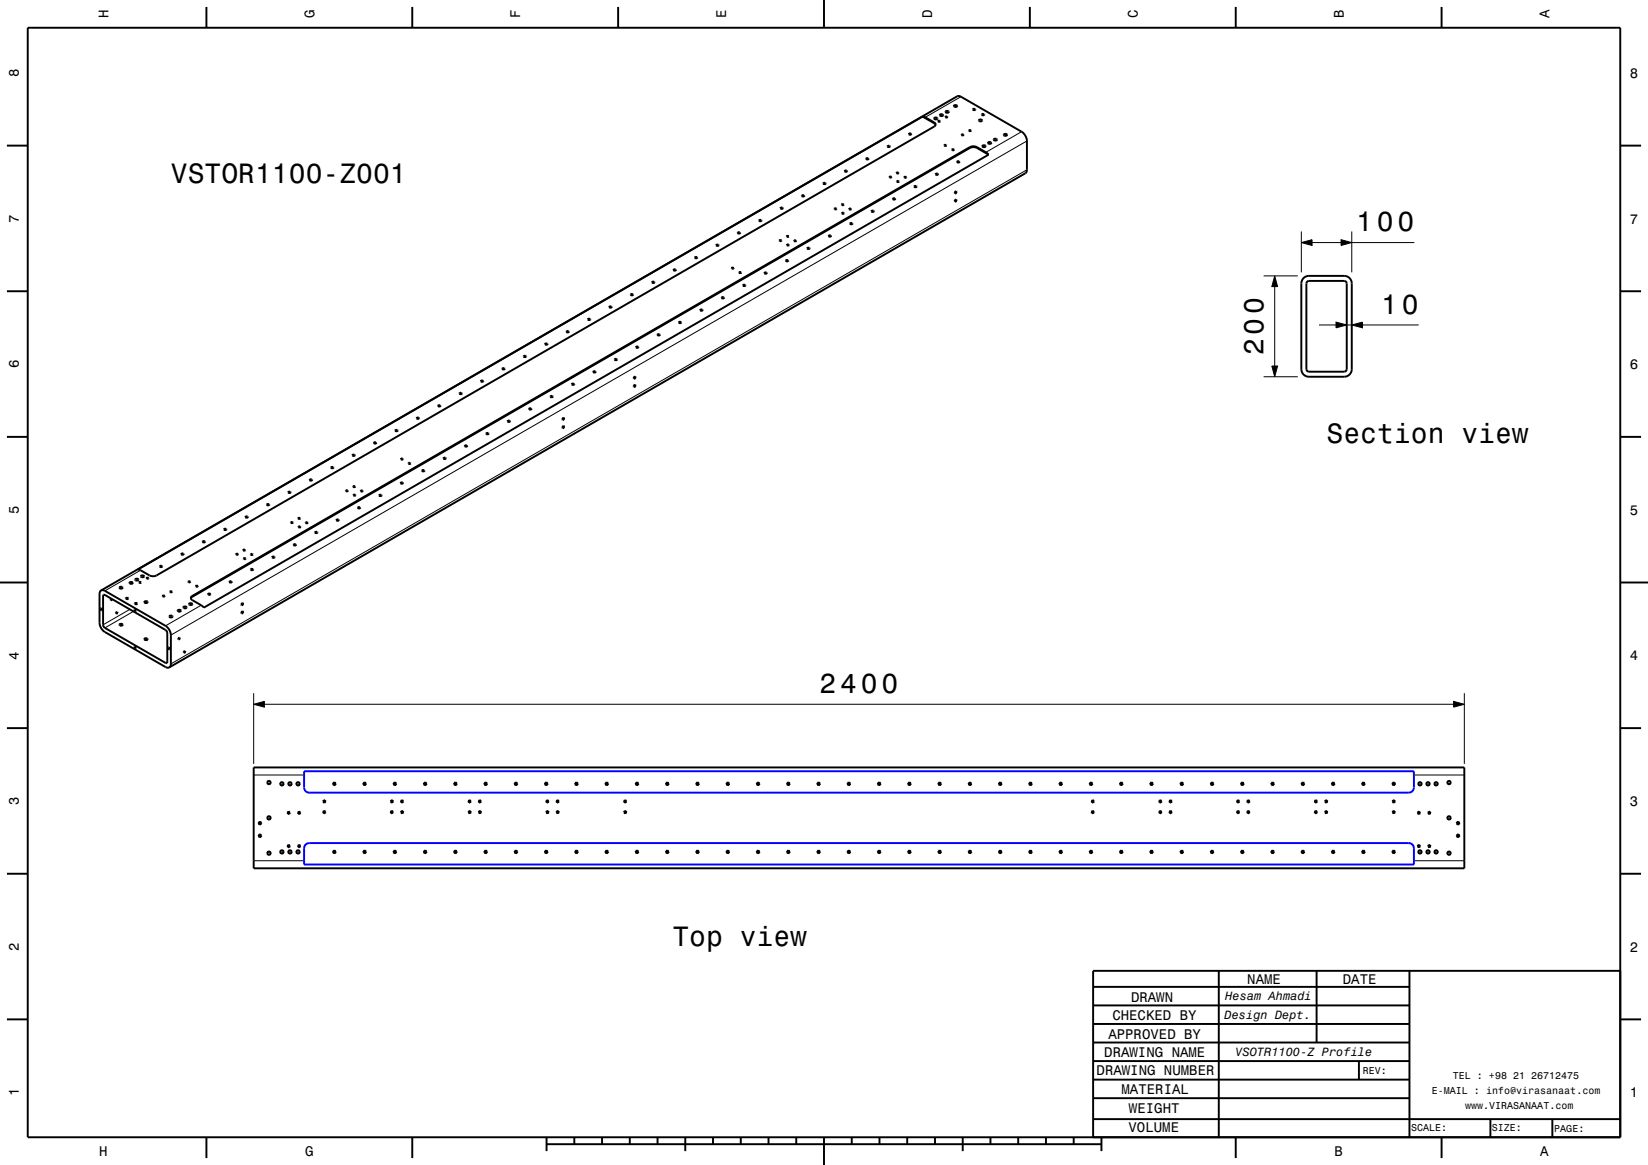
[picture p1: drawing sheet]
<svg xmlns="http://www.w3.org/2000/svg" width="297mm" height="210mm" viewBox="0 0 297 210" stroke-linecap="round" stroke-linejoin="round" font-family="sans-serif">
<g fill="none" stroke="#000" stroke-width=".18">
<path d="M173.2 17.4l-6.4 3.7M168.4 22.1v.1M174.8 26.5v.2M176.1 26.5v.2M184.1 23.7l-6.4 3.8M185.1 30.6l-154.3 89.1M185.1 25.4l-154.3 89.1M227.7 49.7h6.2M229.7 49.7l.5 2h-1zM229.7 51.7v14.3M234.5 43.7l2-.5v1zM234.5 41.7v7.4"/>
<path d="M236.5 43.7h5.2M237.7 58.6h3.1M240.8 58.1l1.9 .5-1.9 .5zM241.7 43.2l1.9 .5-1.9 .5zM242.7 58.6h.9M243.6 58.6l1.9-.5v1zM243.6 41.7v7.4M243.6 43.7h11.3M245.5 58.6h10.2M227.7 67.9h6.2M229.2 66h1l-.5 1.9zM18.9 107.2l-.3 .2"/>
<path d="M23.4 109.8l-4.8 2.8M24 110.2l-5.1 3M25.3 102.8l-6.4 3.7M30.1 119.3l-.3 .2M34.6 107.4v.2M36.3 109.1l-6.5 3.7M45.7 127l1.9-.6v1.1zM45.7 125v12.7M45.7 139.7h9.1M47.6 127h214.4M254.8 139.7h9.1M262 126.4l1.9 .6-1.9 .5z"/>
<path d="M263.9 125v12.7M45.7 155.2h9.1M254.8 155.2h9.1"/>
</g>
<g fill="none" stroke="#000" stroke-width=".35">
<path d="M5 5h287v200h-287zM37.2 1.3v3.7M74.3 1.3v3.7M111.4 1.3v3.7M148.5 0v5M172 19h.4l.1 .1-.1 .1h-.4l-.1-.1zM175.3 19.7l.2-.1 .3 .1-.4 .1zM185.6 1.3v3.7M222.7 1.3v3.7M259.8 1.3v3.7M1.2 26.3h3.8M136.8 39.7l.2-.1 .2 .2-.3 .1z"/>
<path d="M140.7 37.5l.1-.1 .3 .1-.3 .1zM144.5 35.3l.2-.1 .3 .1-.4 .1zM148.4 33l.1-.1 .3 .2-.3 .1zM150.4 37.6l.3 .1h-.3zM151.7 38.4l.1-.1 .3 .1-.3 .1zM151.7 36.8l.3 .1-.3 .1zM152.2 30.8l.2-.1 .3 .1-.4 .2zM153 37.7l.2-.1 .2 .1-.3 .1zM156.1 28.6l.2-.1 .2 .1-.3 .1zM157.1 38h.1l.3 .1-.4 .1zM159.9 26.3h.2l.3 .1-.4 .1zM160.3 31.8l.4 .1-.4 .1z"/>
<path d="M160.9 35.8l.2-.1 .3 .2-.4 .1zM161.6 31.2l.1-.1 .3 .1-.3 .1zM161.6 32.7l.2-.1 .2 .1-.2 .1zM163 31.9l.3 .1h-.3zM163.8 24.1l.2-.1 .2 .2-.3 .1zM164.8 33.6l.1-.1 .3 .1-.3 .1zM166.3 21l2.1 1.2 .2 .3M168.4 21.2h.5l.1 .2-.1 .1h-.5zM168.6 31.4l.2-.1 .3 .1-.4 .1zM169.1 21.9l.1-.1 .2 .1-.2 .1zM169.5 20.6h.4l.1 .2-.1 .1h-.4l-.1-.2zM170.2 26.2l.1-.1 .3 .1-.3 .1z"/>
<path d="M170.4 21.1l.1-.1 .3 .1-.3 .1zM170.5 20h.4l.1 .2-.1 .1h-.4zM171.6 26.9l.3 .1-.3 .1zM172.2 34.5h.1l.1 .2-.3 .2zM172.2 36h.1l.1 .1-.3 .3zM172.5 29.1h.1l.3 .1-.3 .1zM173.3 24.3l.1-.1 .3 .1-.3 .1zM174.6 23.5l.1-.1 .3 .1-.3 .1zM176.5 21.6h.4l.1 .1-.3 .2-.2-.1-.1-.1zM176.9 20.6l.2-.1 .3 .2-.4 .1zM177.1 26.2h.4l.1 .2-.1 .1h-.4zM178.1 25.6h.5l.1 .2-.1 .1h-.5l-.1-.1z"/>
<path d="M178.2 27.9l-2.3-1.3-.5-.1-.6 .2-140.2 80.9-.2 .3M179.2 25h.4l.1 .2-.1 .1h-.4l-.1-.1zM181 24.2h.4l.1 .1-.1 .1h-.4l-.1-.1zM292 26.3h3.8M1.2 52.5h3.8M102.1 59.8l.2-.1 .2 .1-.3 .1zM105.9 57.5l.2-.1 .3 .2-.4 .1zM109.8 55.3l.2-.1 .2 .2-.3 .1zM113.7 53.1l.1-.1 .3 .1-.3 .1zM117.5 50.8h.2l.3 .1-.4 .1zM121.4 48.6l.1-.1 .3 .2-.3 .1zM122.3 58.1l.2-.1 .3 .1-.4 .1z"/>
<path d="M125.2 46.4l.2-.1 .3 .1-.4 .1zM126.2 55.9l.2-.1 .2 .1-.3 .1zM129.1 44.2l.2-.1 .2 .1-.3 .1zM130.1 53.6l.1-.1 .3 .2-.4 .1zM131.9 48.3h.3l-.3 .1zM132.9 41.9h.2l.3 .1-.4 .1zM133.2 49.1l.1-.1 .3 .1-.3 .1zM133.9 51.4l.2-.1 .3 .1-.4 .2zM137.8 49.2l.1-.1 .3 .1-.3 .1zM140.5 43.3l.3 .1-.3 .1zM141.6 46.9h.2l.3 .1-.4 .1zM141.8 44.2l.1-.1 .3 .1-.3 .1z"/>
<path d="M141.8 42.5l.3 .1-.3 .1zM143.1 43.4l.1-.1 .3 .1-.3 .1zM145.5 44.7l.1-.1 .3 .2-.3 .1zM149.3 42.5l.2-.1 .3 .1-.4 .2zM153.2 40.3l.2-.1 .2 .1-.3 .1zM235 50.1l.4-.3 .5-.1h6.4a1.36 1.36 0 0 1 1.3 1.4v15.4a1.36 1.36 0 0 1-1.3 1.4h-6.4a1.37 1.37 0 0 1-1.4-1.4v-15.4l.2-.6zM235.7 50.7l6.6-.1 .3 .3 .1 15.6-.2 .4-6.6 .1-.4-.2-.1-15.7zM292 52.5h3.8M1.2 78.8h3.8M67.4 79.8l.1-.1 .3 .1-.3 .2zM71.2 77.6l.2-.1 .3 .1-.4 .1zM75.1 75.3h.2l.2 .1-.3 .1z"/>
<path d="M79 73.1l.1-.1 .3 .2-.4 .1zM82.8 70.9l.2-.1 .2 .1-.3 .1zM86.7 68.7l.1-.1 .3 .1-.3 .1zM87.6 78.1l.2-.1 .3 .2-.4 .1zM90.5 66.4h.2l.3 .1-.4 .1zM91.5 75.9l.2-.1 .2 .2-.3 .1zM94.4 64.2l.1-.1 .3 .2-.3 .1zM95.3 73.7l.2-.1 .3 .1-.4 .1zM98.2 62l.2-.1 .3 .1-.4 .1zM99.2 71.4h.2l.2 .1-.3 .1zM101.5 75.4l.1-.1 .1 .2-.3 .2zM101.5 76.8h.1l.1 .2-.3 .2z"/>
<path d="M103.1 69.2l.1-.1 .3 .2-.4 .1zM106.9 67l.2-.1 .3 .1-.4 .1zM110.8 64.8l.1-.1 .3 .1-.3 .1zM114.3 67.9h.2v.2l-.3 .2zM114.3 69.4h.2v.2l-.3 .2zM114.6 62.5h.2l.3 .1-.4 .1zM118.5 60.3l.1-.1 .3 .2-.3 .1zM292 78.8h3.8M32.7 99.8h.1l.3 .1-.3 .1zM36.5 97.6l.2-.1 .3 .2-.4 .1zM40.4 95.4l.1-.1 .3 .1-.3 .1zM42.6 99.8l.3 .1-.3 .1z"/>
<path d="M43.8 99.2l.1-.1 .3 .1-.3 .1zM44.2 93.2l.2-.1 .3 .1-.4 .1zM45.2 99.9l.1-.1 .3 .1-.3 .2zM48.1 90.9l.2-.1 .2 .2-.3 .1zM52 88.7l.1-.1 .3 .1-.4 .2zM52.4 94.2l.1-.1 .3 .1-.3 .1zM52.9 98.2l.2-.1 .3 .1-.4 .1zM53.7 93.4l.2-.1 .2 .1-.3 .1zM53.8 95l.1-.1 .3 .1-.3 .1zM55.1 94.2l.1-.1 .3 .1-.3 .1zM55.8 86.5l.2-.1 .3 .1-.4 .1zM56.8 95.9h.1l.3 .1-.3 .1z"/>
<path d="M59.7 84.2h.1l.3 .1-.3 .1zM60.6 93.7l.2-.1 .3 .2-.4 .1zM62.3 88.5l.2-.1 .2 .1-.2 .1zM63.5 82l.2-.1 .3 .2-.4 .1zM63.6 87.7l.2-.1 .2 .1-.2 .1zM63.7 89.3l.1-.1 .3 .1-.3 .1zM64.5 91.5l.2-.1 .2 .1-.3 .1zM65 88.5l.1-.1 .3 .1-.3 .1zM68.3 89.3l.2-.1 .3 .1-.4 .1zM72.2 87l.2-.1 .2 .2-.3 .1zM72.2 82.7l.2-.1 .2 .1-.2 .1zM73.6 83.5l.1-.1 .3 .1-.3 .1z"/>
<path d="M76.1 84.8l.1-.1 .3 .1-.3 .2zM79.9 82.6l.2-.1 .3 .1-.4 .1zM83.8 80.3h.1l.3 .1-.3 .1zM0 105h5M18.2 109.7h.1l.1 .3-.3-.2zM18.2 106.4l154.3-89.1 .7 .1 10.9 6.3a2.14 2.14 0 0 1 1 1.7v5.2l-.3 .6-154.3 89.1M18.2 106.4l.7 .1 10.9 6.3a2.13 2.13 0 0 1 1 1.7v5.2l-.3 .6M18.2 106.4l-.3 .7v5.2a2.12 2.12 0 0 0 1 1.6l10.9 6.3 .7 .1M18.7 107.2h.2l11.1 6.5 .1 .4v5.4h-.3l-11.1-6.4-.1-.5v-5.2zM20.1 107.9l-.1 .3 .2-.2M21 110.4h.2l-.3 .2zM21.6 105.8h.4l.1 .1-.3 .2-.3-.2z"/>
<path d="M21.6 112.5h.4l.1 .1-.1 .1h-.4l-.1-.1zM22.7 107.9l.1-.1 .3 .1-.2 .1zM23.4 104.9l.4 .1 .1 .1-.3 .2-.2-.1-.1-.1zM24.3 116.5l.1 .1 .1 .3-.3-.2zM24.3 109.9h.1l.1 .3-.3-.2zM24.3 108.8l.1-.1 .3 .1-.2 .1zM24.4 104.3l.5 .1 .1 .1-.1 .1h-.5l-.1-.1zM24.8 102.7l141.5-81.7 .5 .1 1.8 1.2v.3l-.2 .2-140.2 80.9-.6 .2-.5-.1-1.8-1zM25.1 104.9l.3 .1-.3 .1zM25.5 103.8h.4l.1 .1-.1 .1h-.4l-.1-.1zM26.1 115.1h.4l.1 .1-.3 .2-.2-.1-.1-.1zM26.1 108.4h.4l.1 .1-.1 .2h-.4l-.1-.2z"/>
<path d="M26.4 104.2h.4l-.4 .1zM28.8 102.1l.2-.1 .3 .1-.4 .1zM29.3 107.4l.4 .1h-.4zM30.4 116.7l.1 .1 .1 .3-.3-.2zM30.6 111h.4l.1 .1-.1 .2h-.4l-.1-.2zM30.7 106.6l.3 .1-.3 .1zM32.1 110h.4l.1 .1-.3 .2-.2-.1-.1-.1zM32.2 115h.2l-.2 .3zM33.1 109.4h.5v.1l-.3 .2-.2-.1-.1-.1zM33.2 117.4l.2 .1-.3 .2zM34 104.8l.3 .1-.3 .1zM34.2 108.8h.4l.1 .1-.1 .1h-.5v-.1z"/>
<path d="M34.5 107.5l140.3-81 .6-.1h.5l1.8 1.1 .5 .4-141.5 81.6-.4-.4-1.8-1-.1-.3zM35.3 105.6l.4 .1-.4 .1zM37.5 107.1l.3-.1 .1 .1-.1 .1zM41.3 104.8h.2l.3 .1-.4 .1zM43.6 108.8l.2-.1v.2l-.3 .2zM43.6 110.2h.2v.2l-.3 .2zM43.9 100.6l.4 .1-.4 .1zM45.2 102.6l.2-.1 .2 .2-.3 .1zM49.1 100.4l.1-.1 .3 .1-.3 .1zM292 105h5M1.2 131.3h3.8M45.7 138.3h218.2v18.2h-218.2z"/>
<path d="M292 131.3h3.8M1.2 157.5h3.8M46.8 150.4l.2 .1 .1 .2-.2 .2-.2-.1-.1-.2zM46.8 148.2h.2l.1 .2-.2 .2h-.2l-.1-.2zM51.9 152.4l.2-.1 .1 .3-.2 .1-.1-.1zM51.9 146.4l.2-.1 .1 .3-.2 .1-.1-.1zM53.8 152.4l.2-.1 .1 .3-.2 .1-.2-.1zM53.8 146.4l.2-.1 .1 .3-.2 .1-.2-.1zM58.3 144.4l.2-.1 .1 .1v.2h-.2zM58.3 146.3l.2-.1 .1 .3-.2 .1-.1-.1zM60.2 141.1h.2l.1 .2-.2 .2h-.2l-.1-.2zM60.2 153.4h.2l.1 .2-.2 .2-.2-.1-.1-.2z"/>
<path d="M65.6 141.1h.2l.1 .2-.1 .2h-.2l-.1-.2zM65.6 153.4h.2l.1 .2-.1 .2-.2-.1-.1-.2zM70.4 144.4l.2-.1 .2 .1-.1 .2h-.2zM70.5 146.3l.2-.1 .1 .3-.2 .1-.2-.1zM71.1 141.1h.2l.1 .2-.2 .2h-.2l-.1-.2zM71.1 153.4h.2l.1 .2-.2 .2-.2-.1-.1-.2zM72.3 146.3l.2-.1 .1 .1v.2l-.2 .1zM72.3 144.3h.2l.1 .3-.2 .1-.1-.2zM76.5 141.1h.2l.2 .2-.2 .2h-.2l-.1-.2zM76.5 153.4h.2l.2 .2-.2 .2-.2-.1-.1-.2zM82 141.1h.2l.1 .2-.1 .2h-.3v-.2zM82 153.4h.2l.1 .2-.1 .2-.3-.1v-.2z"/>
<path d="M84.5 146.3l.1-.1 .2 .1v.2l-.2 .1zM84.5 144.3h.2l.1 .3-.2 .1-.1-.2zM86.3 146.3l.2-.1 .2 .1-.1 .2-.2 .1zM86.3 144.3h.3v.3l-.1 .1-.2-.2zM87.4 141.1h.3l.1 .2-.2 .2h-.2l-.1-.2zM87.4 153.4h.3l.1 .2-.2 .2-.2-.1-.1-.2zM92.9 141.1h.2l.1 .2-.1 .2h-.3v-.2zM92.9 153.4h.2l.1 .2-.1 .2-.3-.1v-.2zM98.3 141.1h.3l.1 .2-.2 .2h-.2l-.1-.2zM98.3 153.4h.3l.1 .2-.2 .2-.2-.1-.1-.2zM98.5 146.3l.2-.1 .1 .1v.2l-.2 .1zM98.5 144.3h.2l.1 .3-.2 .1-.1-.2z"/>
<path d="M100.3 146.3l.2-.1 .2 .1-.1 .2-.2 .1zM100.4 144.3h.2l.1 .3-.2 .1-.2-.2zM103.8 141.1h.2l.1 .2-.1 .2h-.2l-.1-.2zM103.8 153.4h.2l.1 .2-.1 .2-.2-.1-.1-.2zM109.3 141.1h.2l.1 .2-.2 .2h-.2l-.1-.2zM109.3 153.4h.2l.1 .2-.2 .2-.2-.1-.1-.2zM112.5 146.3l.2-.1 .2 .1-.1 .2-.2 .1zM112.5 144.3h.2l.1 .3-.1 .1-.2-.2zM114.7 141.1h.2l.1 .2-.1 .2h-.2l-.1-.2zM114.7 153.4h.2l.1 .2-.1 .2-.2-.1-.1-.2zM120.2 141.1h.2l.1 .2-.2 .2h-.2l-.1-.2zM120.2 153.4h.2l.1 .2-.2 .2-.2-.1-.1-.2z"/>
<path d="M125.6 141.1h.2l.1 .2-.1 .2h-.2l-.1-.2zM125.6 153.4h.2l.1 .2-.1 .2-.2-.1-.1-.2zM131.1 141.1h.2l.1 .2-.2 .2h-.2l-.1-.2zM131.1 153.4h.2l.1 .2-.2 .2-.2-.1-.1-.2zM136.5 141.1h.2l.2 .2-.2 .2h-.2l-.1-.2zM136.5 153.4h.2l.2 .2-.2 .2-.2-.1-.1-.2zM142 141.1h.2l.1 .2-.1 .2h-.3v-.2zM142 153.4h.2l.1 .2-.1 .2-.3-.1v-.2zM147.4 141.1h.3l.1 .2-.2 .2h-.2l-.1-.2zM147.4 153.4h.3l.1 .2-.2 .2-.2-.1-.1-.2zM152.9 141.1h.2l.1 .2-.1 .2h-.3v-.2zM152.9 153.4h.2l.1 .2-.1 .2-.3-.1v-.2z"/>
<path d="M158.3 141.1h.3l.1 .2-.2 .2h-.2l-.1-.2zM158.3 153.4h.3l.1 .2-.2 .2-.2-.1-.1-.2zM163.8 141.1h.2l.1 .2-.1 .2h-.2l-.1-.2zM163.8 153.4h.2l.1 .2-.1 .2-.2-.1-.1-.2zM169.3 141.1h.2l.1 .2-.2 .2h-.2l-.1-.2zM169.3 153.4h.2l.1 .2-.2 .2-.2-.1-.1-.2zM174.7 141.1h.2l.1 .2-.1 .2h-.2l-.1-.2zM174.7 153.4h.2l.1 .2-.1 .2-.2-.1-.1-.2zM180.2 141.1h.2l.1 .2-.2 .2h-.2l-.1-.2zM180.2 153.4h.2l.1 .2-.2 .2-.2-.1-.1-.2zM185.6 141.1h.2l.1 .2-.1 .2h-.2l-.1-.2zM185.6 153.4h.2l.1 .2-.1 .2-.2-.1-.1-.2z"/>
<path d="M191.1 141.1h.2l.1 .2-.2 .2h-.2l-.1-.2zM191.1 153.4h.2l.1 .2-.2 .2-.2-.1-.1-.2zM196.5 141.1h.2l.2 .2-.2 .2h-.2l-.1-.2zM196.5 153.4h.2l.2 .2-.2 .2-.2-.1-.1-.2zM196.8 144.3h.2l.1 .3-.2 .1-.1-.2zM196.8 146.3l.2-.1 .1 .3-.2 .1-.1-.1zM202 141.1h.2l.1 .2-.2 .2h-.2v-.2zM202 153.4h.2l.1 .2-.2 .2-.2-.1v-.2zM207.4 141.1h.3l.1 .2-.2 .2h-.2l-.1-.2zM207.4 153.4h.3l.1 .2-.2 .2-.2-.1-.1-.2zM209 144.3h.2l.1 .3-.2 .1-.2-.2zM209 146.3l.2-.1 .1 .3-.2 .1-.2-.1z"/>
<path d="M210.8 144.3h.2l.1 .3-.2 .1-.1-.2zM210.8 146.3l.2-.1 .1 .3-.2 .1-.1-.1zM212.9 141.1h.2l.1 .2-.1 .2h-.3v-.2zM212.9 153.4h.2l.1 .2-.1 .2-.3-.1v-.2zM218.3 141.1h.3l.1 .2-.2 .2h-.2l-.1-.2zM218.3 153.4h.3l.1 .2-.2 .2-.2-.1-.1-.2zM223 144.3h.2l.1 .3-.2 .1-.1-.2zM223 146.3l.2-.1 .1 .3-.2 .1-.1-.1zM223.8 141.1h.2l.1 .2-.1 .2h-.2l-.1-.2zM223.8 153.4h.2l.1 .2-.1 .2-.2-.1-.1-.2zM224.8 144.3h.3v.3l-.1 .1-.2-.2zM224.8 146.3l.3-.1v.3l-.1 .1-.2-.1z"/>
<path d="M229.3 141.1h.2l.1 .2-.2 .2h-.2l-.1-.2zM229.3 153.4h.2l.1 .2-.2 .2-.2-.1-.1-.2zM234.7 141.1h.2l.1 .2-.1 .2h-.2l-.1-.2zM234.7 153.4h.2l.1 .2-.1 .2-.2-.1-.1-.2zM237 144.3h.2l.1 .3-.2 .1-.1-.2zM237 146.3l.2-.1 .1 .3-.2 .1-.1-.1zM238.8 144.4l.2-.1 .2 .1-.1 .2h-.2zM238.8 146.3l.2-.1 .2 .1-.1 .2-.2 .1zM240.2 141.1h.2l.1 .2-.2 .2h-.2l-.1-.2zM240.2 153.4h.2l.1 .2-.2 .2-.2-.1-.1-.2zM245.6 141.1h.2l.1 .2-.1 .2h-.2l-.1-.2zM245.6 153.4h.2l.1 .2-.1 .2-.2-.1-.1-.2z"/>
<path d="M251 144.4l.2-.1 .2 .1-.1 .2h-.2zM251 146.3l.2-.1 .2 .1-.1 .2-.2 .1zM251.1 153.4h.2l.1 .2-.2 .2-.2-.1-.1-.2zM251.1 141.1h.2l.1 .2-.1 .2h-.3l-.1-.2zM255.5 152.4l.2-.1 .2 .2-.1 .2h-.2zM255.5 146.4l.2-.1 .2 .2-.1 .2h-.2zM257.4 152.4l.2-.1 .2 .2-.1 .2h-.2zM257.4 146.4l.2-.1 .2 .2-.1 .2h-.2zM262.7 150.4l.2 .1 .1 .2-.1 .2-.3-.1-.1-.1zM262.7 148.2h.2l.1 .2-.1 .2h-.3l-.1-.2zM292 157.5h3.8M197 177.9h57"/>
<path d="M219.6 174.9v30M237.3 175v12.9M254 175v30M292 175h-95v30M1.2 183.8h3.8M197 181.2h57M197 184.6h57M197 187.9h57M197 191.3h57M197 194.6h57M197 198h57M244.9 191.3v3.3"/>
<path d="M292 183.8h3.8M37.2 205v3.8M74.3 205v3.8M98.5 206.3h100M98.5 205v2.5M103.5 205v1.3M108.5 205v1.3M113.5 205v1.3M118.5 205v1.3M123.5 205v2.5M128.5 205v1.3M133.5 205v1.3"/>
<path d="M138.5 205v1.3M143.5 205v1.3M148.5 205v5M153.5 205v1.3M158.5 205v1.3M163.5 205v1.3M168.5 205v1.3M173.5 205v2.5M178.5 205v1.3M183.5 205v1.3M188.5 205v1.3M193.5 205v1.3"/>
<path d="M197 201.7h95M198.5 205v2.5M222.7 205v3.8M259.8 205v3.8M268.6 201.7v3.3M279.8 201.8v3.2"/>
<circle cx="48.5" cy="141.1" r=".31"/>
<circle cx="48.5" cy="147.4" r=".31"/>
<circle cx="48.5" cy="153.8" r=".31"/>
<circle cx="50.8" cy="141.3" r=".31"/>
<circle cx="50.8" cy="153.6" r=".31"/>
<circle cx="52.3" cy="141.3" r=".31"/>
<circle cx="52.3" cy="153.6" r=".31"/>
<circle cx="53.7" cy="141.3" r=".31"/>
<circle cx="53.7" cy="153.6" r=".31"/>
<circle cx="255.9" cy="141.3" r=".31"/>
<circle cx="255.9" cy="153.6" r=".31"/>
<circle cx="257.4" cy="141.3" r=".31"/>
<circle cx="257.4" cy="153.6" r=".31"/>
<circle cx="258.8" cy="141.3" r=".31"/>
<circle cx="258.8" cy="153.6" r=".31"/>
<circle cx="261.1" cy="141.1" r=".31"/>
<circle cx="261.1" cy="147.4" r=".31"/>
<circle cx="261.1" cy="153.8" r=".31"/>
</g>
<path d="M54.8 139h200v3l-.2 .6-.7 .3h-198.2l-.6-.3-.3-.4zM55.1 152.3l.6-.3h198.2l.6 .2 .3 .4v3.2h-200v-2.9z" fill="none" stroke="#00f" stroke-width=".35"/>
<g fill="#000">
<path d="M229.7 49.7l.5 2h-1z" fill-rule="evenodd"/>
<path d="M234.5 43.7l2-.5v1z" fill-rule="evenodd"/>
<path d="M240.8 58.1l1.9 .5-1.9 .5z" fill-rule="evenodd"/>
<path d="M241.7 43.2l1.9 .5-1.9 .5z" fill-rule="evenodd"/>
<path d="M243.6 58.6l1.9-.5v1z" fill-rule="evenodd"/>
<path d="M229.2 66h1l-.5 1.9z" fill-rule="evenodd"/>
<path d="M45.7 127l1.9-.6v1.1z" fill-rule="evenodd"/>
<path d="M262 126.4l1.9 .6-1.9 .5z" fill-rule="evenodd"/>
</g>
<g font-size="5">
<text x="30.8" y="33.1">VSTOR1100-Z001</text>
<text x="244.4" y="41.7">100</text>
<text x="248.9" y="56.6">10</text>
<text x="227.7" y="64.1" transform="rotate(-90 227.7 64.1)">200</text>
<text x="239.1" y="79.8">Section view</text>
<text x="147.7" y="125">2400</text>
<text x="121.2" y="170.5">Top view</text>
</g>
<g font-size="2.5">
<text x="19.6" y="3.3" transform="rotate(-90 19.6 3.3)">H</text>
<text x="56.7" y="3.3" transform="rotate(-90 56.7 3.3)">G</text>
<text x="93.8" y="3.3" transform="rotate(-90 93.8 3.3)">F</text>
<text x="130.9" y="3.3" transform="rotate(-90 130.9 3.3)">E</text>
<text x="168" y="3.3" transform="rotate(-90 168 3.3)">D</text>
<text x="205.1" y="3.3" transform="rotate(-90 205.1 3.3)">C</text>
<text x="242.2" y="3.3" transform="rotate(-90 242.2 3.3)">B</text>
<text x="279.3" y="3.3" transform="rotate(-90 279.3 3.3)">A</text>
<text x="3.4" y="13.9" transform="rotate(-90 3.4 13.9)">8</text>
<text x="293.7" y="14">8</text>
<text x="3.4" y="40.1" transform="rotate(-90 3.4 40.1)">7</text>
<text x="293.7" y="40.3">7</text>
<text x="3.4" y="66.4" transform="rotate(-90 3.4 66.4)">6</text>
<text x="293.7" y="66.5">6</text>
<text x="3.4" y="92.6" transform="rotate(-90 3.4 92.6)">5</text>
<text x="293.7" y="92.8">5</text>
<text x="3.4" y="118.9" transform="rotate(-90 3.4 118.9)">4</text>
<text x="293.7" y="119">4</text>
<text x="3.4" y="145.1" transform="rotate(-90 3.4 145.1)">3</text>
<text x="293.7" y="145.3">3</text>
<text x="3.4" y="171.4" transform="rotate(-90 3.4 171.4)">2</text>
<text x="293.7" y="171.5">2</text>
<text x="224.8" y="177.3">NAME</text>
<text x="242" y="177.3">DATE</text>
<text x="200.5" y="183.9">CHECKED BY</text>
<text x="203.8" y="180.5">DRAWN</text>
<text x="199" y="190.6">DRAWING NAME</text>
<text x="199.7" y="187.2">APPROVED BY</text>
<text x="3.4" y="197.6" transform="rotate(-90 3.4 197.6)">1</text>
<text x="197.6" y="193.8">DRAWING NUMBER</text>
<text x="202.1" y="197.2">MATERIAL</text>
<text x="293.7" y="197.8">1</text>
<text x="203.5" y="200.6">WEIGHT</text>
<text x="17.9" y="208.4">H</text>
<text x="55" y="208.4">G</text>
<text x="203.4" y="204.1">VOLUME</text>
<text x="240.5" y="208.4">B</text>
<text x="277.6" y="208.4">A</text>
</g>
<g font-size="2.2">
<text x="220.7" y="183.6">Design Dept.</text>
<text x="220.8" y="180.2">Hesam Ahmadi</text>
<text x="222.6" y="190.4">VSOTR1100-Z Profile</text>
</g>
<g font-size="1.8">
<text x="245.6" y="193.6">REV:</text>
<text x="258" y="197.2">E-MAIL : info@virasanaat.com</text>
<text x="261.8" y="194.6">TEL : +98 21 26712475</text>
<text x="254.3" y="203.9">SCALE:</text>
<text x="264" y="199.9">www.VIRASANAAT.com</text>
<text x="268.8" y="203.9">SIZE:</text>
<text x="280.1" y="204">PAGE:</text>
</g>
</svg>
